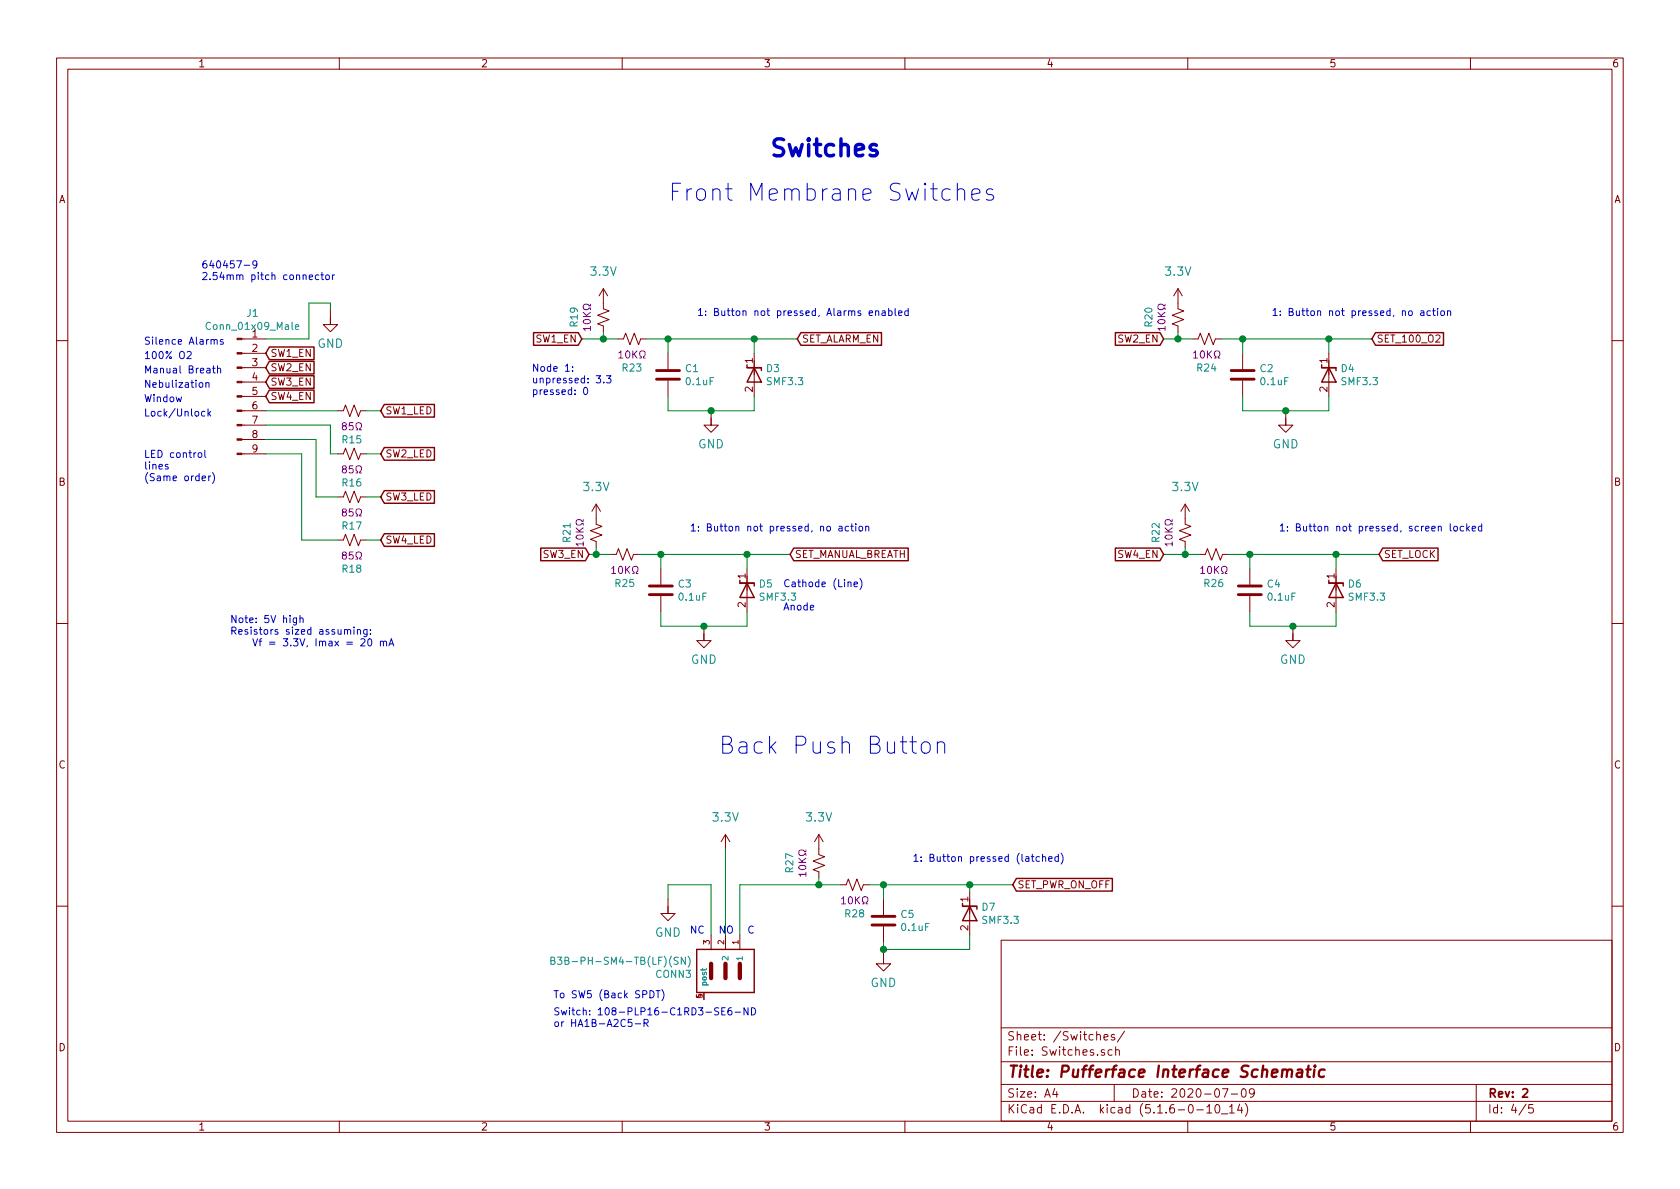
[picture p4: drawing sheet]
<svg xmlns="http://www.w3.org/2000/svg" width="297mm" height="210mm" viewBox="0 0 297 210" stroke-linecap="round" stroke-linejoin="round" font-family="sans-serif">
<g fill="none" stroke="#840000" stroke-width=".18">
<path d="M10 10.3h277v189.9h-277zM12 12.2h273v186.1h-273zM60 10.3v1.9M110 10.3v1.9M160 10.3v1.9M210 10.3v1.9M260 10.3v1.9M42.8 59.9h4.2M58.4 54.9v2.5h-1.3l1.3 1.3 1.3-1.3h-1.3v-1.3M106.7 51v3.6l1 .4-2 .7 2 .8-2 .8 1 .4v1M106.7 51l-.8 1.3M106.7 51l.7 1.3"/>
<path d="M109.2 59.9h1l.4-1 .8 2.1 .7-2.1 .8 2.1 .4-1.1h1M208.3 51v3.6l1 .4-2 .7 2 .8-2 .8 1 .4v1M208.3 51l-.8 1.3M208.3 51l.7 1.3M210.8 59.9h1l.4-1 .8 2.1 .7-2.1 .8 2.1 .4-1.1h1M253.9 59.4l.5-.2 .2 .2v.2v.2l-.8 .7h.8M10 60.2h2M42.8 77.7h4.2M42.8 75.2h4.2M42.8 72.6h4.2M42.8 70.1h4.2M42.8 67.6h4.2"/>
<path d="M42.8 65h4.2M42.8 62.5h4.2M59.7 72.6h1l.4-1 .7 2.1 .8-2.1 .8 2.1 .4-1.1h1M118.1 62.5v2.8M118.1 67.3v2.8M125.7 72.6v2.6h-1.2l1.2 1.2 1.3-1.2h-1.3v-1.3M133.3 62.5v7.6M219.7 62.5v2.8M219.7 67.3v2.8M227.3 72.6v2.6h-1.2l1.2 1.2 1.3-1.2h-1.3v-1.3M234.9 62.5v7.6M285 60.2h2"/>
<path d="M42.8 80.3h4.2M59.7 80.3h1l.4-1.1 .7 2.1 .8-2.1 .8 2.1 .4-1h1M59.7 87.9h1l.4-1 .7 2 .8-2 .8 2 .4-1h1M59.7 95.5h1l.4-1 .7 2 .8-2 .8 2 .4-1h1M105.4 89.1v3.6l1 .4-2 .7 2 .8-2 .8 1 .4v1M105.4 89.1l-.8 1.3M105.4 89.1l.8 1.3M107.9 98h1.1l.3-1 .8 2.1 .8-2.1 .7 2.1 .4-1.1h1M209.5 89.1v3.6l1.1 .4-2.1 .7 2.1 .8-2.1 .8 1 .4v1M209.5 89.1l-.7 1.3M209.5 89.1l.8 1.3M212.1 98h1l.4-1 .7 2.1 .8-2.1 .8 2.1 .4-1.1h1"/>
<path d="M10 110.3h2M116.8 100.6v2.8M116.8 105.4v2.8M124.5 110.7v2.6h-1.3l1.3 1.2 1.2-1.2h-1.2v-1.3M132.1 100.6v7.6M221 100.6v2.8M221 105.4v2.8M228.6 110.7v2.6h-1.3l1.3 1.2 1.3-1.2h-1.3v-1.3M236.2 100.6v7.6M285 110.3h2M118.1 159v2.5h-1.3l1.3 1.3 1.3-1.3h-1.3v-1.2M128.3 147.6l-.8 1.2"/>
<path d="M128.3 147.6l.7 1.2M128.3 147.6v2.5M144.8 147.6v3.5l1 .4-2 .8 2 .7-2 .8 1 .4v1M144.8 147.6l-.8 1.2M144.8 147.6l.7 1.2M148.6 156.5h1l.4-1.1 .7 2.1 .8-2.1 .8 2.1 .4-1h1M156.2 159v2.8M171.4 157.7v7.6M10 160.2h2M125.7 165.3v2.6M128.3 165.3v2.6M130.8 165.3v2.6"/>
<path d="M156.2 167.9v2.5h-1.3l1.3 1.3 1.3-1.3h-1.3v-1.2M156.2 163.8v2.8M177 166.3h108v32h-108zM285 160.2h2M60 198.3v1.9M110 198.3v1.9M160 198.3v1.9M177 194.8h108M177 191.8h108M177 187.8h108M177 181.8h108M186.5 192.5l-.4 1h1"/>
<path d="M186.8 193v1M195.2 183.4l.7-.1-.1-.3-.4-.1-.2 .2 .1 .7h.5M195.3 185.7a.37 .37 0 0 0-.6 .1l.1 .2 .5 .2v.1l-.2 .3-.4-.1M196.6 185.7l-.4-.1-.3 .3 .1 .6 .2 .1 .4-.1M197 191.8v3M197.1 183a.37 .37 0 0 0-.6 .1v.3l.6 .1v.1l-.2 .3-.4-.1M197.3 185.7a.37 .37 0 0 1 .6 .1v.8M197.3 185.1v1.5M198.8 182.3l-1.2 2M210 198.3v1.9M211.6 196.3h1.2M213.4 195.8l.4-.5v1.5"/>
<path d="M213.4 196.8h.8M215 195.4l.3-.1a.94 .94 0 0 1 0 1.5 .8 .8 0 0 1-.6-.6 .8 .8 0 0 1 .3-.8zM216 197h1.1M216.1 192.5h1l-.6 1.5M217.4 195.8l.4-.5v1.5M217.4 196.8h.8M217.7 193.5h1.1M219.2 195.2l-.4 1.1h.9M219.5 195.8v1M219.6 192.7l.4-.2a.94 .94 0 0 1 0 1.5 .82 .82 0 0 1-.4-1.3zM220.2 195.1a1.71 1.71 0 0 1 0 2.3M221.8 193.2l-.3 .3h-.3l-.3-.3v-.4l.2-.2 .4-.1 .2 .2a1.13 1.13 0 0 1-.2 1.2l-.4 .1"/>
<path d="M260 198.3v1.9M261 191.8v6.5M269.8 195.2l-1.2 2M271 195.3h-.7v.7l.2-.1 .5 .1 .1 .2-.1 .5-.2 .1-.5-.1"/>
</g>
<path d="M269.2 192.7l.3-.2h.3l.3 .5-.9 1h.9" fill="none" stroke="#840000" stroke-width=".3"/>
<path d="M226.8 189.3a.5 .5 0 0 1 .8 .1l-.1 1M227.6 189.4a.47 .47 0 0 1 .4-.3 .47 .47 0 0 1 .5 .3l-.2 1M229.4 189.2h.8l-.1 1.2M230.3 189.6l-.7 .1a.4 .4 0 0 0-.4 .3 .4 .4 0 0 0 .3 .4l.7-.1M231 189.1h.7M231.4 188.4l-.3 1.8 .1 .1 .4 .1M232.4 189.1l-.1 1.3M232.5 188.4l-.1 .1 .1 .1v-.2v.2M234.2 189.2a.68 .68 0 0 0-1 .3v.8l.3 .1 .6-.1" fill="none" stroke="#840000" stroke-width=".41"/>
<g fill="none" stroke="#840000" stroke-width=".25">
<path d="M94.3 58.8h7.9l.7 1.1-.7 1.2h-7.9zM141.6 58.8h14.3v2.3h-14.3l-.6-1.2zM197.2 58.8h7.9l.6 1.1-.6 1.2h-7.9zM243.2 58.8h12v2.3h-12l-.6-1.2zM47.6 63.9h7.9v2.2h-7.9l-.6-1.1zM47.6 61.4h7.9v2.2h-7.9l-.6-1.1zM47.6 66.4h7.9v2.3h-7.9l-.6-1.1zM47.6 69h7.9v2.2h-7.9l-.6-1.1zM67.9 79.1h8.9v2.3h-8.9l-.6-1.1zM67.9 71.5h8.9v2.3h-8.9l-.6-1.2zM132.1 64.5v.5h2.5v.5M132.1 65h2.5"/>
<path d="M133.3 65l1.3 2.6h-2.5zM233.7 64.5v.5h2.5v.5M233.7 65h2.5M234.9 65l1.3 2.6h-2.5zM67.9 94.4h8.9v2.2h-8.9l-.6-1.1zM67.9 86.8h8.9v2.2h-8.9l-.6-1.1zM95.6 96.9h7.9l.6 1.1-.6 1.2h-7.9zM140.3 96.9h20.3v2.3h-20.3l-.6-1.2zM197.2 96.9h7.9l.6 1.1-.6 1.2h-7.9zM244.5 96.9h9.8v2.3h-9.8l-.7-1.2zM130.8 102.6v.5h2.5v.5M130.8 103.1h2.5"/>
<path d="M132.1 103.1l1.2 2.6h-2.5zM234.9 102.6v.5h2.6v.5M234.9 103.1h2.6M236.2 103.1l1.3 2.6h-2.6zM170.2 159.8v.5h2.5v.5M179.7 155.3h17v2.3h-17l-.6-1.1zM123.2 167.9h2.5zM123.2 175.5h2.5zM123.2 167.9v7.6M125.7 167.9h7.6v7.6h-7.6M170.2 160.3h2.5M171.4 160.3l1.3 2.5h-2.5z"/>
</g>
<g fill="none" stroke="#840084" stroke-width=".18">
<path d="M104.4 58.1h-1.3l.4 .3M104.4 53.8v.3h-.2a.54 .54 0 0 0-.8-.3 .54 .54 0 0 0-.2 .8 .59 .59 0 0 0 1-.1h.2v.3M104.4 57.7v.7M206 58.1h-1.3l.4 .3M206 53.8v.3h-.2a.54 .54 0 0 0-.8-.3 .54 .54 0 0 0-.2 .8 .59 .59 0 0 0 1-.1h.2v.3M206 57.7v.7M60.8 75.3l-.2-.1v-.3l.2-.2 .3 .1 .1 .4-.5 .2-.2 .1v.3l.3 .2h.3l.1-.2v-.4l-.2-.1M62.4 74.7h-.6l-.1 .7 .2-.2 .5 .2v.5l-.2 .1-.5-.1M62.9 76h.3v-.2a.54 .54 0 0 1-.2-.8 .54 .54 0 0 1 .7-.2 .59 .59 0 0 1-.1 1v.2h.3M109.4 62.4l.4-.4v1.3M109.4 63.3h.7M113.1 63.3h.3v-.2a.54 .54 0 0 1-.3-.8 .54 .54 0 0 1 .8-.2 .59 .59 0 0 1-.1 1v.2h.3"/>
<path d="M211 62.4l.4-.4v1.3M211 63.3h.7M214.7 63.3h.3v-.2a.54 .54 0 0 1-.3-.8 .54 .54 0 0 1 .8-.2 .59 .59 0 0 1-.1 1v.2h.3M60.8 82.9l-.2-.1v-.3l.2-.1h.3l.1 .4-.5 .2-.2 .2v.2l.3 .2h.3l.1-.2v-.4l-.2-.1M60.8 90.5l-.2-.1v-.3l.2-.1 .3 .1 .1 .3-.5 .2-.2 .2v.2l.3 .3 .3-.1 .1-.2v-.4l-.2-.1M60.8 98.2l-.2-.2v-.3l.2-.1 .3 .1 .1 .3-.5 .2-.2 .2v.2l.3 .3 .3-.1 .1-.2v-.3l-.2-.1M62.4 82.4h-.6l-.1 .6 .2-.2 .5 .2v.5l-.2 .1-.5-.1M62.4 90h-.6l-.1 .6 .2-.1 .5 .1v.5l-.2 .2-.5-.2M62.4 97.6h-.6l-.1 .6 .2-.1 .5 .1v.5l-.2 .2-.5-.2M62.9 83.6h.3v-.2a.54 .54 0 0 1-.2-.7 .54 .54 0 0 1 .7-.3 .59 .59 0 0 1-.1 1v.2h.3M62.9 91.3h.3v-.3a.54 .54 0 0 1-.2-.7 .54 .54 0 0 1 .7-.2 .59 .59 0 0 1-.1 .9v.3h.3M62.9 98.9h.3v-.3a.54 .54 0 0 1-.2-.7 .54 .54 0 0 1 .7-.2 .59 .59 0 0 1-.1 .9v.3h.3"/>
<path d="M103.1 96.2h-1.2l.3 .3M103.1 91.9v.3h-.2a.54 .54 0 0 0-.7-.3 .54 .54 0 0 0-.3 .8 .59 .59 0 0 0 1-.1h.2v.3M103.1 95.8v.7M207.3 96.2h-1.3l.3 .3M207.3 91.9v.3h-.3a.54 .54 0 0 0-.7-.3 .54 .54 0 0 0-.2 .8 .59 .59 0 0 0 .9-.1h.3v.3M207.3 95.8v.7M108.2 100.5l.3-.4v1.3M108.2 101.4h.7M111.8 101.4h.3v-.2a.54 .54 0 0 1-.2-.8 .54 .54 0 0 1 .7-.2 .59 .59 0 0 1-.1 1v.2h.3M212.3 100.5l.3-.4v1.3M212.3 101.4h.7M216 101.4h.3v-.2a.54 .54 0 0 1-.3-.8 .54 .54 0 0 1 .8-.2 .59 .59 0 0 1-.2 1v.2h.3"/>
<path d="M142.5 154.6h-1.3l.4 .4M142.5 150.3v.3h-.2a.54 .54 0 0 0-.8-.3 .54 .54 0 0 0-.2 .8 .59 .59 0 0 0 1-.1h.2v.3M142.5 154.2v.8M148.8 158.9l.3-.3v1.2M148.8 159.8h.7M152.5 159.8h.3v-.2a.54 .54 0 0 1-.3-.7 .54 .54 0 0 1 .8-.3 .59 .59 0 0 1-.2 1v.2h.3"/>
</g>
<path d="M116.1 67.1h4M116.1 65.5h4M217.7 67.1h4M217.7 65.5h4M114.8 105.2h4.1M114.8 103.6h4.1M218.9 105.2h4.1M218.9 103.6h4.1M154.2 163.6h4M154.2 162h4" fill="none" stroke="#840000" stroke-width=".51"/>
<g fill="#840000" stroke="#840000" stroke-width=".18">
<path d="M41.9 80.1h.9v.3h-.9z"/>
<path d="M41.9 77.6h.9v.2h-.9z"/>
<path d="M41.9 75.1h.9v.2h-.9z"/>
<path d="M41.9 72.5h.9v.3h-.9z"/>
<path d="M41.9 70h.9v.2h-.9z"/>
<path d="M41.9 67.4h.9v.3h-.9z"/>
<path d="M41.9 64.9h.9v.2h-.9z"/>
<path d="M41.9 62.4h.9v.2h-.9z"/>
<path d="M41.9 59.8h.9v.3h-.9z"/>
</g>
<path d="M52.2 57.8l.6-.1v-.2l-.4-.1-.2 .2 .1 .6h.5M97.4 169.9l.5-.1 .2-.2-.1-.2-.6-.1v1.2h.5l.2-.2v-.2l-.3-.2M98.6 169.3h.7l-.4 .4 .4 .2v.5l-.2 .1-.5-.1M121.2 169.3v1.2l-.8-1.2v1.2M121.7 169.1a1.47 1.47 0 0 1 0 1.9M124.2 171.3v.3M124.9 171.3l-.1 .2h-.9" fill="none" stroke="#008484" stroke-width=".18"/>
<path d="M125.7 170.4v2.6M128.3 170.4v2.6M130.8 170.4v2.6" fill="none" stroke="#840000" stroke-width=".76"/>
<g fill="none" stroke="#008400" stroke-width=".18">
<path d="M58.4 54.9v-1.3h-3.8v6.3h-7.6M102.9 59.9h6.3M106.7 58.7v1.2M114.3 59.9h26.7M118.1 59.9v2.6M133.3 59.9v2.6M205.7 59.9h5.1M208.3 58.7v1.2M215.9 59.9h26.7M219.7 59.9v2.6M234.9 59.9v2.6M47 72.6h12.7"/>
<path d="M47 77.7h8.9v10.2h3.8M47 75.2h11.4v5.1h1.3M64.8 72.6h2.5M118.1 70.1v2.5h15.2v-2.5M219.7 70.1v2.5h15.2v-2.5M47 80.3h6.3v15.2h6.4M64.8 95.5h2.5M64.8 87.9h2.5M64.8 80.3h2.5M104.1 98h3.8M105.4 96.8v1.2M113 98h26.7"/>
<path d="M116.8 98v2.6M132.1 98v2.6M205.7 98h6.4M209.5 96.8v1.2M217.2 98h26.6M221 98v2.6M236.2 98v2.6M116.8 108.2v2.5h15.3v-2.5M221 108.2v2.5h15.2v-2.5M118.1 159v-2.5h7.6v8.8M128.3 150.1v15.2M144.8 155.2v1.3"/>
<path d="M148.6 156.5h-17.8v8.8M153.7 156.5h25.4M156.2 156.5v2.5M171.4 156.5v1.2M171.4 165.3v2.6h-15.2v-1.3"/>
</g>
<g fill="none" stroke="#0000c2" stroke-width=".18">
<path d="M169.3 33.7a.76 .76 0 0 1 1.3 .1v1.6M169.3 32.4v3M171.8 34.4l1.5-.3-.2-.6-.3-.1h-.5l-.3 .1-.2 .3v1.2l.2 .2 .3 .2h.5l.3-.2M175.5 33.5l-.2-.1h-.5l-.3 .1-.1 .3 .1 .5 1 .2 .2 .3-.2 .4-.2 .2h-.6l-.3-.2M43.2 46.9h.9M45.4 46.7l-.2 .2h-.4l-.1-.2 .1-.5 .1-.1h.3l.2 .3a.97 .97 0 0 1-.2 .9l-.4 .1M54.7 49l.6-.1-.1-.2-.3-.1-.2 .2v.6h.5M56.4 48.7l-.4-.1-.2 .2 .1 .6h.5M56.7 48.6h.5M56.9 48.2v1.1l.3 .1M57.6 48.7l.2-.1 .4 .1v.5l-.1 .2h-.3l-.2-.1zM58.8 48.6v.8"/>
<path d="M59.2 48.6l-.4 .2M153.7 55.4l.6-.1-.1-.3h-.4l-.1 .1v.6h.5M154.8 55.1l.2-.1h.3l.1 .8M154.8 55v.8M156 55h.5v.8M156.5 55.3h-.4l-.2 .2 .2 .3 .4-.1M157.1 55h.4l.2 .2-.1 .5h-.5M157.1 54.5v1.3M158.3 54.5v1.1l.1 .2M158.9 55.4l.6-.1-.1-.3h-.3l-.2 .1v.6h.5M160.6 55h-.4l-.2 .2 .1 .5h.5M160.6 54.5v1.3"/>
<path d="M251.2 55h.5l.1 .8M251.8 55.3h-.5l-.1 .2 .1 .3 .5-.1M252.9 55h-.3l-.3 .2 .1 .5h.5M253.3 55h.5M253.5 54.5v1.1l.3 .2M254.2 54.5v.2M254.2 55v.8M254.8 55h.3l.2 .1 .1 .5-.1 .1-.3 .1-.2-.1zM255.9 55.1l.2-.1h.3l.1 .8M255.9 55v.8M33.1 62.3l.5-.2 .2 .4v.2l-.8 .7h.8M35.3 67.7h.3l.3 .2v.4l-.3 .2-.3-.1-.1-.1z"/>
<path d="M36.2 79.6v1.1l.2 .2M36.2 72.8l-.3-.1-.3 .3 .1 .5h.5M36.4 67.8l.2-.1h.3l.1 .8M36.4 67.7v.8M36.8 72.3v1.3M36.9 73.1l.4 .5M37.3 72.7l-.5 .5M37.3 60.2l.2-.2 .3 .1 .1 .8M37.6 65.1h.4M37.7 64.7v1.1l.3 .2M37.9 60.2l.1-.2 .4 .1v.8M38.5 65.2l.2-.1 .2 .1 .1 .8"/>
<path d="M38.5 64.7v1.3M39.4 60.1l-.3-.1-.2 .2 .1 .2 .4 .1v.3h-.5M100 65.7h.7M101.2 65.5v.2M101.2 64.9v.1M103.3 68.6l.2-.1a.67 .67 0 0 1 .4 .6 .67 .67 0 0 1-.4 .7l-.3-.3v-.2zM106.8 67.6v.1M107.2 66.4h.8l-.4 .5 .3 .2 .1 .4-.2 .2-.6-.1M29.7 82.2l-.3-.1-.2 .2 .1 .2 .4 .1v.3h-.5M35.1 80.1h.3l.2 .1 .1 .5-.1 .1-.3 .1-.2-.1zM35.7 84.6l.6-.1v-.3h-.4l-.2 .1 .1 .7h.5M36.9 84.2v.8"/>
<path d="M37.3 84.2h-.3l-.1 .2M37.6 83.6a1.47 1.47 0 0 1 0 1.9M148.4 93.1h.4l.1 .8M148.9 93.4h-.4l-.2 .2 .2 .3 .4-.1M150 93.1h-.3l-.3 .2 .2 .5h.4M150.4 93.1h.5M150.6 92.6v1.1l.3 .2M151.3 92.6v.2M151.3 93.1v.8M152 93.1h.3l.2 .1v.5l-.1 .1-.3 .1-.2-.1zM153.1 93.2l.1-.1h.3l.1 .8M153.1 93.1v.8"/>
<path d="M256.4 92.6v1.1l.2 .2M257.1 93.1h.4l.1 .1v.6l-.3 .1-.3-.2zM258.8 93.1h-.4l-.2 .2 .1 .5h.5M259.3 92.6v1.3M259.4 93.4l.4 .5M259.8 93.1l-.5 .4M260.3 93.5l.6-.1-.1-.3h-.3l-.2 .1v.6h.5M262 93.1h-.4l-.2 .2 .1 .5h.5M262 92.6v1.3M52.4 109.3v1.1l-.2 .1h-.3M52.4 109.3h-.3l-.3 .2 .1 .6h.5M53 109.4l.2-.1h.3l.1 .8"/>
<path d="M53 108.8v1.3M61.4 111.5l.2-.2 .3 .1 .1 .8M62.6 110.9v.1M62.6 111.3v.9M63.2 111.4l.2-.1 .3 .1 .1 .8M63.2 111.3v.9M63.8 113.1l.5-.2 .2 .4-.7 .9h.7M64.9 111.3l-.1 1.2-.2 .1-.3-.1M64.9 111.4l-.4-.1-.2 .3 .1 .5h.5M65.1 113.1l.2-.2a.69 .69 0 0 1 .5 .7 .69 .69 0 0 1-.5 .6l-.2-.1-.1-.4zM65.5 112v.2M65.5 111.4v.1"/>
<path d="M67.3 113.5l.1-.1h.3l.1 .8M67.3 113.4v.8M67.8 113.6l.2-.2h.3l.1 .8M68.8 114.2l.4-1.3 .4 1.3M68.9 113.9h.6M151 103.3l.6-.1v-.2l-.4-.1-.2 .2 .1 .6h.5M152 102.3a1.47 1.47 0 0 1 0 1.9M160.9 131.2h1.1M161.3 130.2v2.6l.2 .2 .5 .2M163.2 131.3a.81 .81 0 0 1 1.3 .5v.8a.81 .81 0 0 1-.8 .6 .81 .81 0 0 1-.8-.6v-.8zM165.7 131.5a.76 .76 0 0 1 1.3 .1v1.6M165.7 131.2v2"/>
<path d="M183.8 151.5h-.4l-.2 .2 .1 .6h.5M184.3 151.6l.2-.1h.3l.1 .8M184.3 151v1.3M185.4 151.9l.6-.1v-.3h-.4l-.2 .2 .1 .6h.5M187.1 151.5h-.3l-.3 .2 .1 .6h.5M187.1 151v1.3M187.6 150.9a1.47 1.47 0 0 1 0 1.9M114.9 175.2a.64 .64 0 0 1 .8 .6 .64 .64 0 0 1-.8 .6zM116 175.2h.7M116.4 175.2v1.2M117 175a1.4 1.4 0 0 1 0 1.9M127.1 178.3l-.5-.1-.2 .1v.4l.5 .2 .2 .3-.3 .3-.5-.1"/>
<path d="M127.6 178.8h.4M128.2 178.2h-.6v1.3h.6M129.3 178.2l-.4 .1a.87 .87 0 0 0 0 1.2l.5-.2v-.5l-.5-.1-.2 .2M130 179h.9M132.3 178.2v1.3l-.8-1.3v1.3M132.9 178.2a.64 .64 0 0 1 .7 .6 .64 .64 0 0 1-.7 .7zM112.3 181h1M113.9 180.9l.7-.1v-.4l-.2-.1h-.5v1.2M114.2 180.9l.4 .6"/>
</g>
<g fill="#008400" stroke="#008400" stroke-width=".25">
<circle cx="219.7" cy="59.9" r=".51"/>
<circle cx="228.6" cy="110.7" r=".51"/>
<circle cx="221" cy="98" r=".51"/>
<circle cx="236.2" cy="98" r=".51"/>
<circle cx="144.8" cy="156.5" r=".51"/>
<circle cx="105.4" cy="98" r=".51"/>
<circle cx="124.5" cy="110.7" r=".51"/>
<circle cx="156.2" cy="156.5" r=".51"/>
<circle cx="208.3" cy="59.9" r=".51"/>
<circle cx="118.1" cy="59.9" r=".51"/>
<circle cx="156.2" cy="167.9" r=".51"/>
<circle cx="227.3" cy="72.6" r=".51"/>
<circle cx="116.8" cy="98" r=".51"/>
<circle cx="125.7" cy="72.6" r=".51"/>
<circle cx="106.7" cy="59.9" r=".51"/>
<circle cx="235" cy="59.9" r=".51"/>
<circle cx="171.5" cy="156.5" r=".51"/>
<circle cx="133.4" cy="59.9" r=".51"/>
<circle cx="132.1" cy="98" r=".51"/>
<circle cx="209.6" cy="98" r=".51"/>
</g>
<g font-size="4.2" fill="#0000c2">
<text x="135.9" y="27.7">Switches</text>
<text x="118.1" y="35.6">Front Membrane Switches</text>
<text x="127" y="133.3">Back Push Button</text>
</g>
<text font-size="2.8" fill="#840000" x="178" y="190.5">Title: Pufferface Interface Schematic</text>
<g font-size="2.1" fill="#008484">
<text x="104.5" y="48.8">3.3V</text>
<text x="206.1" y="48.8">3.3V</text>
<text x="56.1" y="61.5">GND</text>
<text x="123.4" y="79.3">GND</text>
<text x="225" y="79.3">GND</text>
<text x="103.3" y="86.9">3.3V</text>
<text x="207.4" y="86.9">3.3V</text>
<text x="122.1" y="117.4">GND</text>
<text x="226.3" y="117.4">GND</text>
<text x="126.1" y="145.3">3.3V</text>
<text x="142.6" y="145.3">3.3V</text>
<text x="115.8" y="165.7">GND</text>
<text x="153.9" y="174.5">GND</text>
</g>
<g font-size="2.1" fill="#840000">
<text x="178" y="184">Sheet: /Switches/</text>
<text x="178" y="186.7">File: Switches.sch</text>
<text x="178" y="196.9">KiCad E.D.A. kicad (5.1.6-0-10_14)</text>
<text x="178" y="194.1">Size: A4</text>
<text x="200" y="194.1">Date: 2020-07-09</text>
<text x="263" y="194.1">Rev: 2</text>
<text x="263" y="196.9">Id: 4/5</text>
</g>
<g font-size="1.8" fill="#840000">
<text x="35" y="11.9">1</text>
<text x="85" y="11.9">2</text>
<text x="135" y="11.9">3</text>
<text x="185" y="11.9">4</text>
<text x="235" y="11.9">5</text>
<text x="285" y="11.9">6</text>
<text x="10.4" y="35.9">A</text>
<text x="285.4" y="35.9">A</text>
<text x="44.6" y="59.7">1</text>
<text x="44.6" y="62.2">2</text>
<text x="44.6" y="64.8">3</text>
<text x="47.8" y="65.7">SW2_EN</text>
<text x="47.8" y="63.1">SW1_EN</text>
<text x="94.8" y="60.6">SW1_EN</text>
<text x="133.1" y="64.2" transform="rotate(-90 133.1 64.2)">1</text>
<text x="141.8" y="60.6">SET_ALARM_EN</text>
<text x="197.7" y="60.6">SW2_EN</text>
<text x="234.7" y="64.2" transform="rotate(-90 234.7 64.2)">1</text>
<text x="243.4" y="60.6">SET_100_O2</text>
<text x="44.6" y="67.3">4</text>
<text x="44.6" y="69.8">5</text>
<text x="47.8" y="68.2">SW3_EN</text>
<text x="47.8" y="70.7">SW4_EN</text>
<text x="133.1" y="69.3" transform="rotate(-90 133.1 69.3)">2</text>
<text x="234.7" y="69.3" transform="rotate(-90 234.7 69.3)">2</text>
<text x="44.6" y="72.4">6</text>
<text x="44.6" y="74.9">7</text>
<text x="44.6" y="77.5">8</text>
<text x="68.1" y="73.3">SW1_LED</text>
<text x="44.6" y="80">9</text>
<text x="68.1" y="80.9">SW2_LED</text>
<text x="10.4" y="85.9">B</text>
<text x="68.1" y="88.5">SW3_LED</text>
<text x="285.4" y="85.9">B</text>
<text x="68.1" y="96.1">SW4_LED</text>
<text x="96.1" y="98.7">SW3_EN</text>
<text x="140.5" y="98.7">SET_MANUAL_BREATH</text>
<text x="197.7" y="98.7">SW4_EN</text>
<text x="244.6" y="98.7">SET_LOCK</text>
<text x="131.8" y="107.4" transform="rotate(-90 131.8 107.4)">2</text>
<text x="131.8" y="102.3" transform="rotate(-90 131.8 102.3)">1</text>
<text x="236" y="107.4" transform="rotate(-90 236 107.4)">2</text>
<text x="236" y="102.3" transform="rotate(-90 236 102.3)">1</text>
<text x="10.4" y="135.9">C</text>
<text x="285.4" y="135.9">C</text>
<text x="171.2" y="159.5" transform="rotate(-90 171.2 159.5)">1</text>
<text x="179.9" y="157.1">SET_PWR_ON_OFF</text>
<text x="171.2" y="164.6" transform="rotate(-90 171.2 164.6)">2</text>
<text x="10.4" y="185.9">D</text>
<text x="285.4" y="185.9">D</text>
<text x="35" y="199.9">1</text>
<text x="85" y="199.9">2</text>
<text x="135" y="199.9">3</text>
<text x="185" y="199.9">4</text>
<text x="235" y="199.9">5</text>
<text x="285" y="199.9">6</text>
</g>
<g font-size="1.8" fill="#0000c2">
<text x="35.6" y="47.5">640457-9</text>
<text x="35.6" y="49.5">2.54mm pitch connector</text>
<text x="123.2" y="55.9">1: Button not pressed, Alarms enabled</text>
<text x="224.8" y="55.9">1: Button not pressed, no action</text>
<text x="25.4" y="63.5">100% O2</text>
<text x="25.4" y="61">Silence Alarms</text>
<text x="94" y="65.7">Node 1:</text>
<text x="25.4" y="66">Manual Breath</text>
<text x="25.4" y="71.1">Window</text>
<text x="25.4" y="68.6">Nebulization</text>
<text x="94" y="67.8">unpressed: 3.3</text>
<text x="94" y="69.8">pressed: 0</text>
<text x="25.4" y="73.7">Lock/Unlock</text>
<text x="25.4" y="81">LED control</text>
<text x="25.4" y="83">lines</text>
<text x="25.4" y="85.1">(Same order)</text>
<text x="121.9" y="94">1: Button not pressed, no action</text>
<text x="226.1" y="94">1: Button not pressed, screen locked</text>
<text x="138.4" y="103.8">Cathode (Line)</text>
<text x="138.4" y="107.9">Anode</text>
<text x="40.6" y="110.2">Note: 5V high</text>
<text x="40.6" y="112.2">Resistors sized assuming:</text>
<text x="42.6" y="114.3">Vf = 3.3V, Imax = 20 mA</text>
<text x="161.3" y="152.4">1: Button pressed (latched)</text>
<text x="121.9" y="165.1">NC</text>
<text x="127" y="165.1">NO</text>
<text x="132.1" y="165.1">C</text>
<text x="97.8" y="176.5">To SW5 (Back SPDT)</text>
<text x="97.8" y="179.5">Switch: 108-PLP16-C1RD3-SE6-ND</text>
<text x="97.8" y="181.6">or HA1B-A2C5-R</text>
</g>
<g font-size="1.8" fill="#008484">
<text x="37" y="58.3">Conn_01x09_Male</text>
<text x="43.7" y="56">J1</text>
<text x="102.2" y="57.7" transform="rotate(-90 102.2 57.7)">R19</text>
<text x="203.8" y="57.7" transform="rotate(-90 203.8 57.7)">R20</text>
<text x="110.1" y="65.7">R23</text>
<text x="121.2" y="65.8">C1</text>
<text x="135.6" y="65.8">D3</text>
<text x="211.7" y="65.7">R24</text>
<text x="222.8" y="65.8">C2</text>
<text x="237.2" y="65.8">D4</text>
<text x="121.4" y="68.1">0.1uF</text>
<text x="135.7" y="68.1">SMF3.3</text>
<text x="223" y="68.1">0.1uF</text>
<text x="237.3" y="68.1">SMF3.3</text>
<text x="60.6" y="78.4">R15</text>
<text x="60.6" y="86">R16</text>
<text x="60.6" y="93.6">R17</text>
<text x="100.9" y="95.8" transform="rotate(-90 100.9 95.8)">R21</text>
<text x="205" y="95.8" transform="rotate(-90 205 95.8)">R22</text>
<text x="60.6" y="101.3">R18</text>
<text x="108.8" y="103.8">R25</text>
<text x="120" y="103.9">C3</text>
<text x="120.1" y="106.2">0.1uF</text>
<text x="134.3" y="103.9">D5</text>
<text x="134.4" y="106.2">SMF3.3</text>
<text x="213" y="103.8">R26</text>
<text x="224.1" y="103.9">C4</text>
<text x="224.3" y="106.2">0.1uF</text>
<text x="238.4" y="103.9">D6</text>
<text x="238.6" y="106.2">SMF3.3</text>
<text x="140.3" y="154.2" transform="rotate(-90 140.3 154.2)">R27</text>
<text x="173.7" y="161.1">D7</text>
<text x="149.5" y="162.2">R28</text>
<text x="159.3" y="162.3">C5</text>
<text x="159.5" y="164.6">0.1uF</text>
<text x="173.8" y="163.4">SMF3.3</text>
<text x="99.4" y="170.6">B3B-PH-SM4-TB(LF)(SN)</text>
<text x="116" y="172.9">CONN3</text>
</g>
<g font-size="1.8" fill="#840084">
<text x="104.5" y="57.8" transform="rotate(-90 104.5 57.8)">10K</text>
<text x="206.1" y="57.8" transform="rotate(-90 206.1 57.8)">10K</text>
<text x="110.1" y="63.4">10K</text>
<text x="211.7" y="63.4">10K</text>
<text x="103.2" y="95.9" transform="rotate(-90 103.2 95.9)">10K</text>
<text x="207.3" y="95.9" transform="rotate(-90 207.3 95.9)">10K</text>
<text x="108.9" y="101.5">10K</text>
<text x="213" y="101.5">10K</text>
<text x="142.6" y="154.3" transform="rotate(-90 142.6 154.3)">10K</text>
<text x="149.5" y="159.9">10K</text>
</g>
<g font-size="1.4" fill="#840000">
<text x="125.5" y="167" transform="rotate(-90 125.5 167)">3</text>
<text x="128" y="167" transform="rotate(-90 128 167)">2</text>
<text x="130.6" y="167" transform="rotate(-90 130.6 167)">1</text>
<text x="124.2" y="176.5" transform="rotate(-90 124.2 176.5)">5</text>
</g>
<g font-size="1.4" fill="#008484">
<text x="128.8" y="169.7" transform="rotate(-90 128.8 169.7)">2</text>
<text x="131.3" y="169.7" transform="rotate(-90 131.3 169.7)">1</text>
<text x="125" y="174.5" transform="rotate(-90 125 174.5)">post</text>
</g>
</svg>
